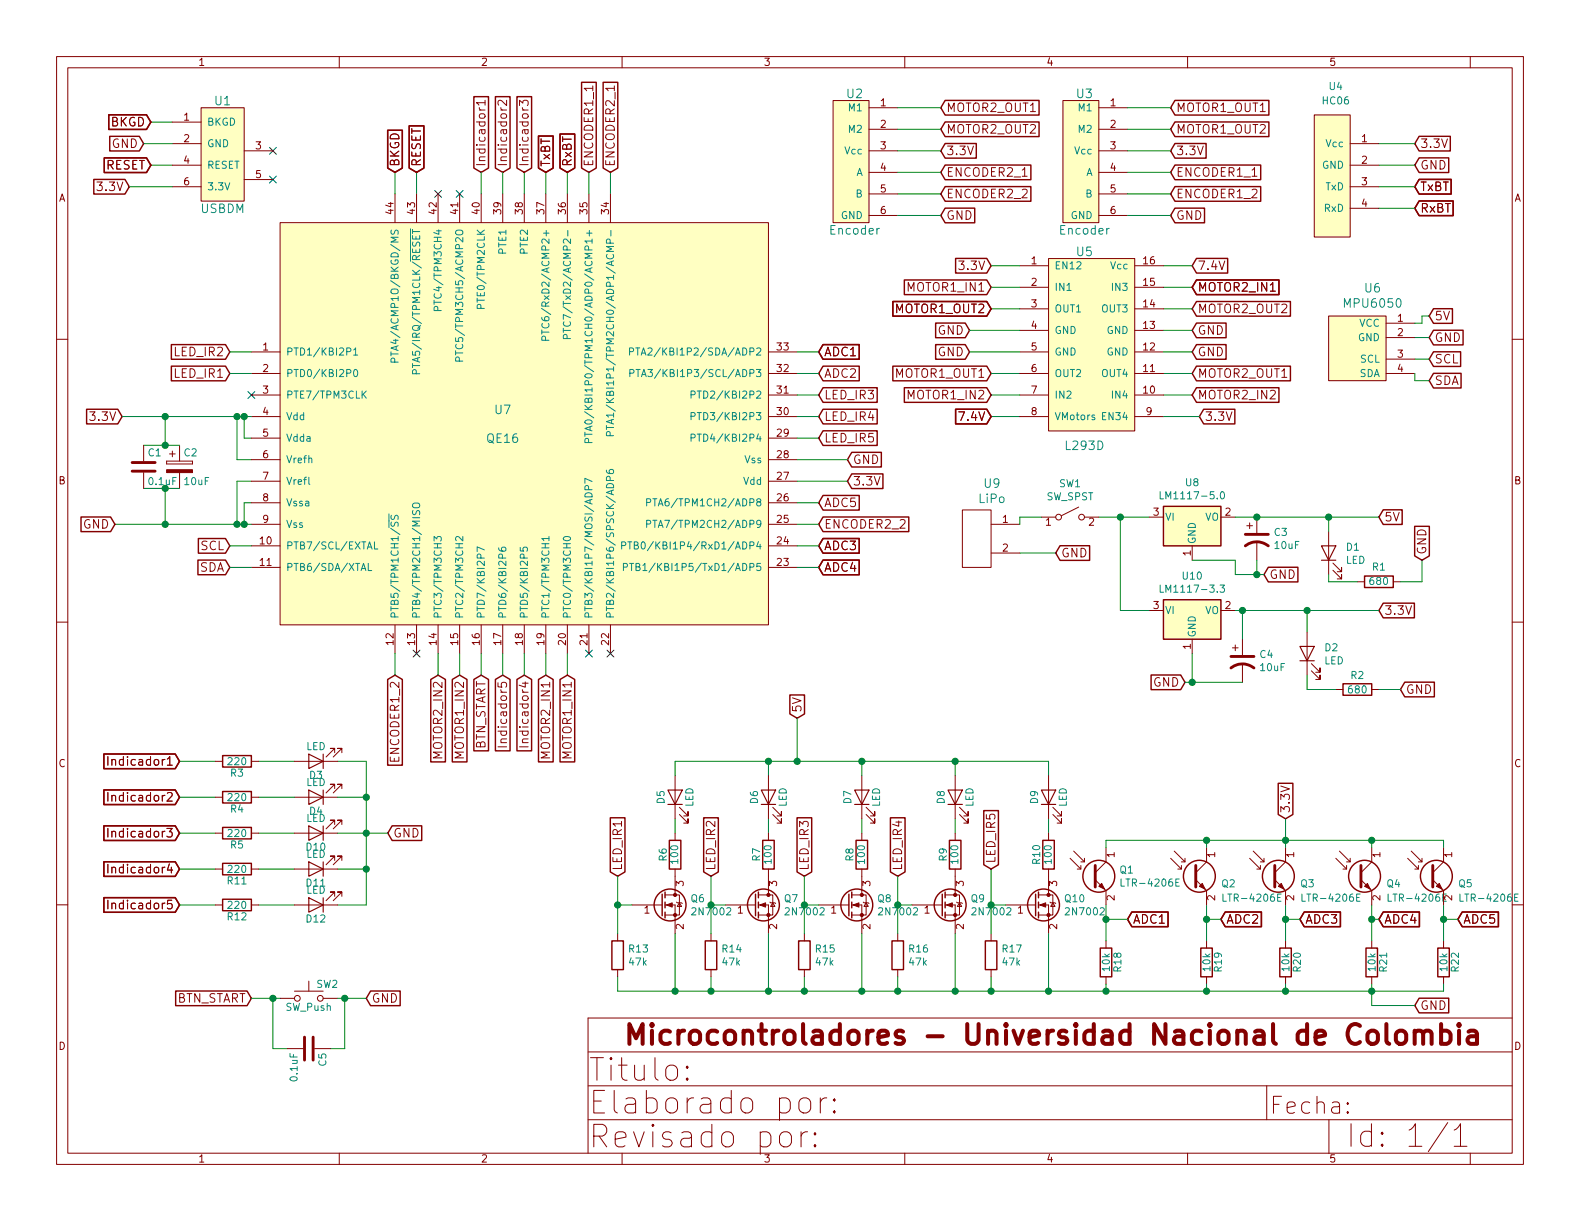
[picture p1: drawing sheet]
<svg xmlns="http://www.w3.org/2000/svg" width="279mm" height="216mm" viewBox="0 0 279 216" stroke-linecap="round" stroke-linejoin="round" font-family="sans-serif">
<g fill="none" stroke="#840000" stroke-width=".18">
<path d="M10 10h259.4v195.9h-259.4zM12 12h255.4v191.9h-255.4zM35.6 19.1h7.6v16.5h-7.6zM60 10v2M84.8 19v.3l.2 .2M85.8 18.2h-1.5l.4 .4M85.8 17.7v.9M89.6 17.7v1l-1.1-1-.3 .1-.1 .2 .1 .6M91.9 18.7v-1l.6 .5v-.3l.2-.2 .6 .2 .1 .5-.2 .3M110 10v2M147.3 17.8h6.4v21.6h-6.4zM153.7 19.1h5"/>
<path d="M160 10v2M188 17.8h6.3v21.6h-6.3zM194.3 19.1h5.1M210 10v2M260 10v2M30.5 21.6h5.1M30.5 25.4h5.1M30.5 29.2h5.1M30.5 33h5.1M43.2 26.7h5.1M43.2 31.8h5.1M49.5 39.4h86.4v71.1h-86.4z"/>
<path d="M69.8 34.3v5.1M73.7 34.3v5.1M77.5 34.3v5.1M81.3 34.3v5.1M85.1 34.3v5.1M88.9 34.3v5.1M92.7 34.3v5.1M96.5 34.3v5.1M100.3 34.3v5.1M104.1 34.3v5.1M107.9 34.3v5.1M153.7 26.7h5"/>
<path d="M153.7 22.9h5M153.7 30.5h5M153.7 34.3h5M153.7 38.1h5M194.3 26.7h5.1M194.3 22.9h5.1M194.3 30.5h5.1M194.3 34.3h5.1M194.3 38.1h5.1M232.4 20.3h6.4v21.6h-6.4zM238.8 25.4h5M238.8 29.2h5"/>
<path d="M238.8 33h5M238.8 36.8h5M10 60h2M180.3 47h5.1M180.3 58.4h5.1M180.3 54.6h5.1M180.3 50.8h5.1M185.4 45.7h15.3v30.5h-15.3zM200.7 47h5M200.7 58.4h5M200.7 54.6h5M200.7 50.8h5"/>
<path d="M234.9 55.9h10.2v11.4h-10.2zM245.1 57.2h5.1M245.1 59.7h5.1M267.4 60h2M25.4 78.7v2.8M30.5 79.8v1M31.7 78.7v2.8M44.4 62.2h5.1M44.4 66h5.1M44.4 77.5h5.1M44.4 69.9h5.1M44.4 73.7h5.1"/>
<path d="M135.9 62.2h5.1M135.9 66h5.1M135.9 77.5h5.1M135.9 69.9h5.1M135.9 73.7h5.1M180.3 62.2h5.1M180.3 66h5.1M180.3 69.9h5.1M180.3 73.7h5.1M200.7 62.2h5M200.7 66h5M200.7 69.9h5"/>
<path d="M200.7 73.7h5M245.1 66h5.1M245.1 63.5h5.1M25.4 83.6v2.8M29.5 81.5v.5zM29.5 82h4.5zM29.5 81.5h4.5zM30 80.3h1M31.7 83.6v2.8M34 81.5v.5zM44.4 96.5h5.1M44.4 92.7h5.1"/>
<path d="M44.4 88.9h5.1M44.4 85.1h5.1M44.4 81.3h5.1M135.9 96.5h5.1M135.9 92.7h5.1M135.9 88.9h5.1M135.9 85.1h5.1M135.9 81.3h5.1M170.2 90.2h5.1v10.1h-5.1zM175.3 92.7h5M175.3 97.8h5M184.1 91.4h2.6"/>
<path d="M190.8 89.7l-3.1 1.5M191.8 91.4h2.5M203.2 91.4h2.5M210.8 96.5v2.6M215.9 91.4h2.5M220.5 93h1M221 92.5v1M222.2 91.4v2.8M222.2 95.8v3.3M234.9 94v7.6M235.7 99.6l1.5 1.5v-.8v.8h-.7M10 110h2"/>
<path d="M44.4 100.3h5.1M69.8 110.5v5.1M73.7 110.5v5.1M77.5 110.5v5.1M81.3 110.5v5.1M85.1 110.5v5.1M88.9 110.5v5.1M92.7 110.5v5.1M96.5 110.5v5.1M100.3 110.5v5.1M104.1 110.5v5.1M107.9 110.5v5.1"/>
<path d="M135.9 100.3h5.1M203.2 108h2.5M210.8 113v2.6M215.9 108h2.5M217.9 114.6h1M218.4 114v1.1M219.7 113v2.8M219.7 117.3v3.4M231.1 111.8v7.6M231.9 118.6l1.5 1.5v-.7v.7h-.7M231.9 117.3l1.5 1.6v-.8v.8h-.7M235.7 100.8l1.5 1.6v-.8v.8h-.7"/>
<path d="M240 102.9h1.3M246.4 102.9h1.2M267.4 110h2M19.1 133.8v1.5M29.6 135.3h.9M38.1 134.6h1.3M44.4 134.6h1.3M52.1 134.6h7.6M59.2 139.4v-.7h-.8h.8l-1.5 1.5M59.2 133.1v-.8h-.8h.8l-1.5 1.6M60.5 139.4v-.7h-.8h.8l-1.6 1.5M60.5 133.1v-.8h-.8h.8l-1.6 1.6"/>
<path d="M88.1 132.1h1.5M91.9 132.1h1.5M119.4 137.2v7.6M135.9 137.2v7.6M152.4 137.2v7.6M168.9 137.2v7.6M185.4 137.2v7.6M236.2 121.9h1.3M242.6 121.9h1.2M10 160h2M19.1 140.1v1.6M19.1 146.5v1.5"/>
<path d="M19.1 152.8v1.6M19.1 159.2v1.5M38.1 141h1.3M38.1 147.3h1.3M38.1 153.7h1.3M44.4 141h1.3M44.4 147.3h1.3M44.4 153.7h1.3M52.1 141h7.6M52.1 147.3h7.6M52.1 153.7h7.6M59.2 145.8v-.8h-.8h.8l-1.5 1.6"/>
<path d="M59.2 152.1v-.7h-.8h.8l-1.5 1.5M59.2 158.5v-.8h-.8h.8l-1.5 1.6M60.5 145.8v-.8h-.8h.8l-1.6 1.6M60.5 152.1v-.7h-.8h.8l-1.6 1.5M60.5 158.5v-.8h-.8h.8l-1.6 1.6M117.6 158.2h1.8M119.4 158.2h.7v3.6h-2.5M119.4 147.3v1.3M119.4 153.7v4.5M119.6 159.5l.2 .1h.7l.1 .2M120.1 159.6l.4 .7h-.7zM120.1 144l1.6 1.5v-.7v.7h-.8"/>
<path d="M120.1 142.7l1.6 1.6v-.8v.8h-.8M134.1 158.2h1.8M135.9 158.2h.8v3.6h-2.6M135.9 147.3v1.3M135.9 153.7v4.5M136.1 159.5l.2 .1h.7l.2 .2M136.7 159.6l.3 .7h-.7zM136.7 144l1.5 1.5v-.7v.7h-.8M136.7 142.7l1.5 1.6v-.8v.8h-.8M150.6 158.2h1.8M152.4 158.2h.8v3.6h-2.6M152.4 147.3v1.3"/>
<path d="M152.4 153.7v4.5M152.7 159.5l.1 .1h.7l.2 .2M153.2 159.6l.3 .7h-.7zM153.2 144l1.5 1.5v-.7v.7h-.8M153.2 142.7l1.5 1.6v-.8v.8h-.8M167.1 158.2h1.8M168.9 158.2h.8v3.6h-2.6M168.9 147.3v1.3M168.9 153.7v4.5M169.2 159.5l.1 .1h.8l.1 .2M169.7 159.6l.4 .7h-.8zM169.7 144l1.5 1.5v-.7v.7h-.8"/>
<path d="M169.7 142.7l1.5 1.6v-.8v.8h-.8M183.6 158.2h1.8M185.4 158.2h.8v3.6h-2.6M185.4 147.3v1.3M185.4 153.7v4.5M185.7 159.5l.1 .1h.8l.1 .2M186.2 159.6l.4 .7h-.8zM186.2 144l1.5 1.5v-.7v.7h-.8M186.2 142.7l1.5 1.6v-.8v.8h-.8M189.2 151.8l1.9 1.9v-.7M189.9 150.5l1.9 1.9v-.6M190.5 153.7h.6"/>
<path d="M191.1 152.4h.7M193.7 155.6l1.9 1.9v2.5M195.6 149.9v2.5l-1.9 1.9M207 151.8l1.9 1.9v-.7M207.6 150.5l1.9 1.9v-.6M208.3 153.7h.6M208.9 152.4h.6M211.5 155.6l1.9 1.9v2.5M213.4 149.9v2.5l-1.9 1.9M221 151.8l1.9 1.9v-.7M221.6 150.5l1.9 1.9v-.6M222.2 153.7h.7"/>
<path d="M222.9 152.4h.6M225.4 155.6l1.9 1.9v2.5M227.3 149.9v2.5l-1.9 1.9M236.2 151.8l1.9 1.9v-.7M236.9 150.5l1.9 1.9v-.6M237.5 153.7h.6M238.1 152.4h.7M240.7 155.6l1.9 1.9v2.5M242.6 149.9v2.5l-1.9 1.9M248.9 151.8l1.9 1.9v-.7M249.6 150.5l1.9 1.9v-.6M250.2 153.7h.6"/>
<path d="M250.8 152.4h.7M253.4 155.6l1.9 1.9v2.5M255.3 149.9v2.5l-1.9 1.9M267.4 160h2M38.1 160h1.3M44.4 160h1.3M49.5 176.5h2.6M52.1 160h7.6M52.1 175.3h5M54.6 173.5v1.8M57.1 176.5h2.6M109.2 165.1v1.3"/>
<path d="M109.2 171.5v1.2M111.8 160h5.3M117.6 160h1.8v5.1M125.7 165.1v1.3M125.7 171.5v1.2M128.3 160h5.3M134.1 160h1.8v5.1M142.2 165.1v1.3M142.2 171.5v1.2M144.8 160h5.3M150.6 160h1.8v5.1M158.7 165.1v1.3"/>
<path d="M158.7 171.5v1.2M161.3 160h5.3M167.1 160h1.8v5.1M175.3 165.1v1.3M175.3 171.5v1.2M177.8 160h5.3M183.6 160h1.8v5.1M195.6 166.4v1.2M195.6 172.7v1.3M213.4 166.4v1.2M213.4 172.7v1.3M227.3 166.4v1.2"/>
<path d="M227.3 172.7v1.3M242.6 166.4v1.2M242.6 172.7v1.3M255.3 166.4v1.2M255.3 172.7v1.3M50.8 185.4h2.8M55.6 185.4h2.8M104 198h163.4M104 192h163.4M104 186h163.4M121.5 190.6l.2 .2-.2 .2-.2-.2 .2-.2v.4M121.5 188.5l.2 .2-.2 .2-.2-.2 .2-.2v.4"/>
<path d="M141.7 194.3a1.09 1.09 0 0 1 1.7 .6v1.1a1.08 1.08 0 0 1-1.1 .8 1.08 1.08 0 0 1-1-.8v-1.1zM145.1 194.1v2.7M146.2 194.1a.99 .99 0 0 0-1.1 .8M147.5 196.4l.2 .2-.2 .2-.2-.2 .2-.2v.4M147.5 194.3l.2 .2-.2 .2-.2-.2 .2-.2v.4M224 192v6M235 198v6M238.3 196.6l.2 .1-.2 .2-.1-.2 .1-.1v.3M238.3 195l.2 .1-.2 .2-.1-.2 .1-.1v.3M256 198.5l-3.4 5.1M257.1 199.8l.4-.2 .8-.9v4M267.4 180h-163.4v5.9"/>
<path d="M60 203.9v2M138.2 200.3a1.11 1.11 0 0 1 1.8 .6v1.1a1.09 1.09 0 0 1-1.1 .8 1.09 1.09 0 0 1-1.1-.8v-1.1zM141.7 200.1v2.7M142.8 200.1a.99 .99 0 0 0-1.1 .8M144.1 202.4l.2 .2-.2 .2-.2-.2 .2-.2v.4M144.1 200.3l.2 .2-.2 .2-.2-.2 .2-.2v.4M160 203.9v2M210 203.9v2M257.1 202.7h2.3M260 203.9v2"/>
<circle cx="187.2" cy="91.4" r=".51"/>
<circle cx="191.3" cy="91.4" r=".51"/>
<circle cx="52.6" cy="176.5" r=".51"/>
<circle cx="56.6" cy="176.5" r=".51"/>
</g>
<path d="M242 182.6a.96 .96 0 0 1 1.7 .3v1a.97 .97 0 0 1-1 .7 .97 .97 0 0 1-.9-.7v-1zM245.2 181.1v3l.1 .3 .4 .2M247 182.6a.96 .96 0 0 1 1.7 .3v1a.95 .95 0 0 1-.9 .7 .95 .95 0 0 1-1-.7v-1zM250.2 182.6a.87 .87 0 0 1 1.5 .2v1.8M250.2 182.2v2.4M251.7 182.8l.1-.4 .4-.2h.5l.3 .2 .2 .4v1.8M254.8 182.4l.4-.2h.6l.4 .2 .3 .5v1l-.3 .5-.4 .2h-.6l-.4-.2M254.8 181.1v3.5M258 181.1l-.2 .2 .2 .1 .2-.1-.2-.2v.3M258 182.2v2.4M259.7 182.4l.3-.2h.7l.3 .2 .2 .4v1.8M261.2 183.1l-.3 .1h-.9a.69 .69 0 0 0-.5 .7 .69 .69 0 0 0 .5 .7h.9l.3-.2" fill="none" stroke="#840000" stroke-width=".71"/>
<g fill="none" stroke="#840000" stroke-width=".25">
<path d="M83.8 17.1h2.6v12.6l-1.3 .8-1.3-.8zM87.6 17.1h2.6v12.6l-1.3 .8-1.3-.8zM91.4 17.1h2.6v12.6l-1.3 .8-1.3-.8zM102.8 14.6h2.6v15.1l-1.3 .8-1.3-.8zM106.7 14.6h2.5v15.1l-1.3 .8-1.2-.8zM167.1 17.8h16.6v2.5h-16.6l-.7-1.2zM207.8 17.8h16.6v2.5h-16.6l-.8-1.2zM16.6 31.7h5.5l.8 1.3-.8 1.3h-5.5zM18.4 27.9h7.5l.8 1.3-.8 1.3h-7.5zM19.2 20.3h6.7l.8 1.3-.8 1.3h-6.7zM19.4 24.1h5.2l.8 1.3-.8 1.3h-5.2zM68.6 23h2.5v6.7l-1.3 .8-1.2-.8z"/>
<path d="M72.4 22.3h2.6v7.4l-1.3 .8-1.3-.8zM95.2 24.1h2.6v5.6l-1.3 .8-1.3-.8zM99 23.7h2.6v6l-1.3 .8-1.3-.8zM167.1 29.2h15.2v2.6h-15.2l-.7-1.3zM167.1 33h15.2v2.6h-15.2l-.7-1.3zM167.1 21.6h16.6v2.6h-16.6l-.7-1.3zM167.1 25.4h5.5v2.6h-5.5l-.7-1.3zM167.1 36.8h5.3v2.6h-5.3l-.7-1.3zM207.8 29.2h15.1v2.6h-15.1l-.8-1.3zM207.8 33h15.1v2.6h-15.1l-.8-1.3zM207.8 21.6h16.6v2.6h-16.6l-.8-1.3zM207.8 25.4h5.5v2.6h-5.5l-.8-1.3z"/>
<path d="M207.8 36.8h5.2v2.6h-5.2l-.8-1.3zM251 31.7h5.6v2.6h-5.6l-.8-1.3zM251 35.5h6v2.6h-6l-.8-1.3zM251 24.1h5.5v2.6h-5.5l-.8-1.3zM251 27.9h5.2v2.6h-5.2l-.8-1.3zM157.9 53.3h16.6l.8 1.3-.8 1.3h-16.6zM159.9 49.5h14.6l.8 1.3-.8 1.3h-14.6zM165.5 57.1h5.2l.7 1.3-.7 1.3h-5.2zM169 45.7h5.5l.8 1.3-.8 1.3h-5.5zM211.6 49.5h14.6v2.6h-14.6l-.8-1.3zM211.6 45.7h5.5v2.6h-5.5l-.8-1.3zM211.6 53.3h16.6v2.6h-16.6l-.8-1.3z"/>
<path d="M211.6 57.1h5.2v2.6h-5.2l-.8-1.3zM253.5 54.6h3.3v2.6h-3.3l-.8-1.3zM253.5 58.4h5.2v2.6h-5.2l-.8-1.3zM15.3 72.4h5.5l.8 1.3-.8 1.3h-5.5zM30.3 64.7h9.6l.7 1.3-.7 1.3h-9.6zM30.3 60.9h9.6l.7 1.3-.7 1.3h-9.6zM145.5 64.7h6.4v2.6h-6.4l-.7-1.3zM145.5 60.9h6.4v2.6h-6.4l-.7-1.3zM145.5 76.2h9.6v2.6h-9.6l-.7-1.3zM145.5 68.6h9.6v2.5h-9.6l-.7-1.2zM145.5 72.4h9.6v2.6h-9.6l-.7-1.3zM150.6 80h5.3v2.6h-5.3l-.7-1.3z"/>
<path d="M157.9 64.7h16.6l.8 1.3-.8 1.3h-16.6zM159.9 68.6h14.6l.8 1.3-.8 1.2h-14.6zM165.5 60.9h5.2l.7 1.3-.7 1.3h-5.2zM169 72.4h5.5l.8 1.3-.8 1.3h-5.5zM211.6 68.6h14.6v2.5h-14.6l-.8-1.2zM211.6 64.7h16.6v2.6h-16.6l-.8-1.3zM211.6 60.9h5.2v2.6h-5.2l-.8-1.3zM212.9 72.4h5.5v2.6h-5.5l-.8-1.3zM253.5 66h4.9v2.6h-4.9l-.8-1.3zM253.5 62.2h4.8v2.6h-4.8l-.8-1.3zM14.3 91.4h5.3l.7 1.3-.7 1.3h-5.3zM35 99h4.9l.7 1.3-.7 1.3h-4.9z"/>
<path d="M35.1 95.2h4.8l.7 1.3-.7 1.3h-4.8zM145.5 99h6.4v2.6h-6.4l-.7-1.3zM145.5 95.2h6.4v2.6h-6.4l-.7-1.3zM145.5 91.4h15.2v2.6h-15.2l-.7-1.3zM145.5 87.6h6.4v2.6h-6.4l-.7-1.3zM150.6 83.8h5.5v2.6h-5.5l-.7-1.3zM187.5 96.5h5.2v2.6h-5.2l-.8-1.3zM205.7 89.5h10.2v7h-10.2zM244.6 90.1h3.4v2.6h-3.4l-.8-1.3zM250.2 93.1h2.6v5.2l-1.3 .8-1.3-.8zM203.6 119.4h5.2l.7 1.3-.7 1.2h-5.2zM205.7 106h10.2v7h-10.2z"/>
<path d="M224.3 100.3h5.2v2.6h-5.2l-.8-1.3zM241.3 101.9h5.1v2h-5.1zM244.6 106.7h5.5v2.5h-5.5l-.8-1.2zM18.4 133.3h12.6l.7 1.3-.7 1.3h-12.6zM18.4 139.7h12.6l.7 1.3-.7 1.3h-12.6zM39.4 133.6h5v2h-5zM39.4 140h5v2h-5zM68.6 120.1l1.2-.7 1.3 .7v15.2h-2.5zM76.2 120.1l1.3-.7 1.3 .7v14.6h-2.6zM80 120.1l1.3-.7 1.3 .7v14.6h-2.6zM83.8 120.1l1.3-.7 1.3 .7v12.7h-2.6zM87.6 120.1l1.3-.7 1.3 .7v12.7h-2.6z"/>
<path d="M91.4 120.1l1.3-.7 1.3 .7v12.7h-2.6zM95.2 120.1l1.3-.7 1.3 .7v14.6h-2.6zM99 120.1l1.3-.7 1.3 .7v14.6h-2.6zM139.7 122.9h2.6v3.3l-1.3 .8-1.3-.8zM226 138.5h2.6v5.5l-1.3 .8-1.3-.8zM237.5 120.9h5.1v2h-5.1zM248.4 120.6h5.2v2.6h-5.2l-.8-1.3zM18.4 146h12.6l.7 1.3-.7 1.3h-12.6zM18.4 152.4h12.6l.7 1.3-.7 1.3h-12.6zM18.4 158.7h12.6l.7 1.3-.7 1.3h-12.6zM39.4 146.3h5v2h-5zM39.4 152.7h5v2h-5z"/>
<path d="M39.4 159h5v2h-5zM69.3 146h5.3v2.6h-5.3l-.7-1.3zM107.9 144.6h2.6v9.6l-1.3 .7-1.3-.7zM117.1 158.1v3.8M117.6 157.7v1.1M117.6 159.5v1M118.4 148.6h2v5.1h-2zM124.4 144.6h2.6v9.6l-1.3 .7-1.3-.7zM133.6 158.1v3.8M134.1 157.7v1.1M134.1 159.5v1M134.9 148.6h2v5.1h-2z"/>
<path d="M140.9 144.6h2.6v9.6l-1.3 .7-1.3-.7zM150.1 158.1v3.8M150.6 157.7v1.1M150.6 159.5v1M151.4 148.6h2v5.1h-2zM157.5 144.6h2.5v9.6l-1.3 .7-1.2-.7zM166.6 158.1v3.8M167.1 157.7v1.1M167.1 159.5v1M167.9 148.6h2v5.1h-2zM174 143.3h2.6v9.6l-1.3 .8-1.3-.8zM183.1 158.1v3.8"/>
<path d="M183.6 157.7v1.1M183.6 159.5v1M184.4 148.6h2v5.1h-2zM31.1 175.2h12.6l.7 1.3-.7 1.3h-12.6zM65.5 175.2h5.3v2.6h-5.3l-.7-1.3zM108.2 166.4h2v5.1h-2zM117.6 161.3v1M124.7 166.4h2v5.1h-2zM134.1 161.3v1M141.2 166.4h2.1v5.1h-2.1zM150.6 161.3v1M157.7 166.4h2.1v5.1h-2.1z"/>
<path d="M167.1 161.3v1M174.2 166.4h2.1v5.1h-2.1zM183.6 161.3v1M194.6 167.6h2v5.1h-2zM200.2 161.3h6.4v2.6h-6.4l-.8-1.3zM212.3 167.6h2.1v5.1h-2.1zM216.7 161.3h6.4v2.6h-6.4l-.8-1.3zM226.3 167.6h2v5.1h-2zM230.6 161.3h6.4v2.6h-6.4l-.7-1.3zM241.6 167.6h2v5.1h-2zM244.6 161.3h6.4v2.6h-6.4l-.8-1.3zM251 176.5h5.2v2.6h-5.2l-.8-1.3z"/>
<path d="M254.3 167.6h2v5.1h-2zM258.6 161.3h6.4v2.6h-6.4l-.8-1.3z"/>
<circle cx="194.3" cy="154.9" r="2.82"/>
<circle cx="212.1" cy="154.9" r="2.82"/>
<circle cx="226.1" cy="154.9" r="2.82"/>
<circle cx="241.3" cy="154.9" r="2.82"/>
<circle cx="254" cy="154.9" r="2.82"/>
<circle cx="118.5" cy="160" r="2.82"/>
<circle cx="135" cy="160" r="2.82"/>
<circle cx="151.5" cy="160" r="2.82"/>
<circle cx="168" cy="160" r="2.82"/>
<circle cx="184.5" cy="160" r="2.82"/>
</g>
<g fill="none" stroke="#840000" stroke-width=".2">
<path d="M233.7 96.5h2.5l-1.3 2.6zM233.7 99.1h2.5M229.9 114.3h2.5l-1.3 2.5zM229.9 116.8h2.5M54.6 139.7l2.5 1.3-2.5 1.2zM54.6 133.4l2.5 1.2-2.5 1.3zM57.1 133.4v2.5M57.1 139.7v2.5M118.1 139.7h2.5l-1.2 2.5zM134.6 139.7h2.6l-1.3 2.5zM151.1 139.7h2.6l-1.3 2.5zM167.6 139.7h2.6l-1.3 2.5z"/>
<path d="M184.1 139.7h2.6l-1.3 2.5zM54.6 146.1l2.5 1.2-2.5 1.3zM54.6 152.4l2.5 1.3-2.5 1.2zM54.6 158.8l2.5 1.2-2.5 1.3zM57.1 146.1v2.5M57.1 152.4v2.5M57.1 158.8v2.5M118.1 142.2h2.5M134.6 142.2h2.6M151.1 142.2h2.6M167.6 142.2h2.6M184.1 142.2h2.6"/>
</g>
<g fill="none" stroke="#008400" stroke-width=".18">
<path d="M158.7 19.1h7.7M199.4 19.1h7.6M22.9 33h7.6M25.4 25.4h5.1M26.7 21.6h3.8M26.7 29.2h3.8M69.8 30.5v3.8M73.7 30.5v3.8M85.1 30.5v3.8M88.9 30.5v3.8M92.7 30.5v3.8M96.5 30.5v3.8"/>
<path d="M100.3 30.5v3.8M104.1 30.5v3.8M107.9 30.5v3.8M158.7 22.9h7.7M158.7 26.7h7.7M158.7 30.5h7.7M158.7 34.3h7.7M158.7 38.1h7.7M199.4 22.9h7.6M199.4 26.7h7.6M199.4 30.5h7.6M199.4 34.3h7.6"/>
<path d="M199.4 38.1h7.6M243.8 29.2h6.4M243.8 33h6.4M243.8 25.4h6.4M243.8 36.8h6.4M171.4 58.4h8.9M175.3 54.6h5M175.3 50.8h5M175.3 47h5M205.7 54.6h5.1M205.7 50.8h5.1M205.7 47h5.1"/>
<path d="M205.7 58.4h5.1M250.2 59.7h2.5M252.7 55.9h-1.2v1.3h-1.3M21.6 73.7h22.8M25.4 78.7h6.3M29.2 73.7v5M40.6 66h3.8M40.6 62.2h3.8M41.9 73.7v7.6h2.5M43.2 73.7v3.8h1.2M141 77.5h3.8M141 73.7h3.8"/>
<path d="M141 69.9h3.8M141 66h3.8M141 62.2h3.8M171.4 62.2h8.9M175.3 73.7h5M175.3 69.9h5M175.3 66h5M205.7 73.7h6.4M205.7 69.9h5.1M205.7 66h5.1M205.7 62.2h5.1M250.2 63.5h2.5"/>
<path d="M250.2 66v1.3h2.5M20.3 92.7h24.1M25.4 86.4h6.3M29.2 86.4v6.3M40.6 96.5h3.8M44.4 88.9h-1.2v3.8M44.4 85.1h-2.5v7.6M141 81.3h8.9M141 88.9h3.8M141 85.1h8.9M141 92.7h3.8M141 96.5h3.8"/>
<path d="M180.3 97.8h6.4M184.1 91.4h-3.8v1.3M194.3 91.4h8.9M198.1 91.4v16.6h5.1M210.8 99.1h7.6v2.5h5.1M218.4 91.4h25.4M222.2 99.1v2.5M234.9 91.4v2.6M251.5 99.1v3.8h-3.9M40.6 100.3h3.8M69.8 115.6v3.8M77.5 115.6v3.8"/>
<path d="M81.3 115.6v3.8M85.1 115.6v3.8M88.9 115.6v3.8M92.7 115.6v3.8M96.5 115.6v3.8M100.3 115.6v3.8M141 100.3h3.8M210.8 115.6v5.1M218.4 108h25.4M219.7 108v5M231.1 108v3.8M231.1 119.4v2.5h5.1"/>
<path d="M234.9 101.6v1.3h5.1M31.7 134.6h6.4M45.7 134.6h6.4M59.7 134.6h5.1v25.4h-5.1M119.4 137.2v-2.6h66v2.6M135.9 134.6v2.6M141 127v7.6M152.4 134.6v2.6M168.9 134.6v2.6M209.5 120.7h10.2M243.8 121.9h3.8M31.7 141h6.4"/>
<path d="M31.7 147.3h6.4M31.7 153.7h6.4M45.7 141h6.4M45.7 147.3h6.4M45.7 153.7h6.4M59.7 141h5.1M59.7 147.3h8.9M59.7 153.7h5.1M109.2 154.9v10.2M119.4 144.8v2.5M125.7 154.9v10.2M135.9 144.8v2.5"/>
<path d="M142.2 154.9v10.2M152.4 144.8v2.5M158.7 154.9v10.2M168.9 144.8v2.5M175.3 153.7v11.4M185.4 144.8v2.5M195.6 149.9v-1.3h59.7v1.3M213.4 148.6v1.3M227.3 144.8v5.1M242.6 148.6v1.3M31.7 160h6.4M44.4 176.5h5.1"/>
<path d="M45.7 160h6.4M48.3 176.5v8.9h2.5M59.7 176.5h5.1M61 176.5v8.9h-2.6M109.2 160h2.6M109.2 172.7v2.6h146.1v-1.3M119.4 165.1v10.2M125.7 172.7v2.6M135.9 165.1v10.2M142.2 172.7v2.6M152.4 165.1v10.2M158.7 172.7v2.6"/>
<path d="M168.9 165.1v10.2M175.3 172.7v2.6M185.4 165.1v10.2M195.6 160v6.4M195.6 174v1.3M195.6 162.6h3.8M213.4 160v6.4M213.4 174v1.3M213.4 162.6h2.5M227.3 160v6.4M227.3 174v1.3M227.3 162.6h2.6"/>
<path d="M242.6 160v6.4M242.6 174v3.8h7.6M242.6 162.6h1.2M255.3 160v6.4M255.3 162.6h2.5"/>
</g>
<g fill="#008400" stroke="#008400" stroke-width=".25">
<circle cx="43.2" cy="73.7" r=".51"/>
<circle cx="41.9" cy="73.7" r=".51"/>
<circle cx="43.2" cy="92.7" r=".51"/>
<circle cx="41.9" cy="92.7" r=".51"/>
<circle cx="29.2" cy="78.7" r=".51"/>
<circle cx="29.2" cy="92.7" r=".51"/>
<circle cx="29.2" cy="86.4" r=".51"/>
<circle cx="64.8" cy="141" r=".51"/>
<circle cx="64.8" cy="147.3" r=".51"/>
<circle cx="64.8" cy="153.7" r=".51"/>
<circle cx="48.3" cy="176.5" r=".51"/>
<circle cx="61" cy="176.5" r=".51"/>
<circle cx="255.3" cy="162.6" r=".51"/>
<circle cx="242.6" cy="162.6" r=".51"/>
<circle cx="227.3" cy="162.6" r=".51"/>
<circle cx="213.4" cy="162.6" r=".51"/>
<circle cx="195.6" cy="162.6" r=".51"/>
<circle cx="213.4" cy="175.3" r=".51"/>
<circle cx="227.3" cy="175.3" r=".51"/>
<circle cx="242.6" cy="175.3" r=".51"/>
<circle cx="227.3" cy="148.6" r=".51"/>
<circle cx="119.4" cy="175.3" r=".51"/>
<circle cx="125.7" cy="175.3" r=".51"/>
<circle cx="135.9" cy="175.3" r=".51"/>
<circle cx="142.2" cy="175.3" r=".51"/>
<circle cx="152.4" cy="175.3" r=".51"/>
<circle cx="158.8" cy="175.3" r=".51"/>
<circle cx="168.9" cy="175.3" r=".51"/>
<circle cx="175.3" cy="175.3" r=".51"/>
<circle cx="195.6" cy="175.3" r=".51"/>
<circle cx="135.9" cy="134.6" r=".51"/>
<circle cx="152.4" cy="134.6" r=".51"/>
<circle cx="168.9" cy="134.6" r=".51"/>
<circle cx="175.3" cy="160" r=".51"/>
<circle cx="158.8" cy="160" r=".51"/>
<circle cx="142.2" cy="160" r=".51"/>
<circle cx="125.7" cy="160" r=".51"/>
<circle cx="109.2" cy="160" r=".51"/>
<circle cx="141" cy="134.6" r=".51"/>
<circle cx="242.6" cy="148.6" r=".51"/>
<circle cx="213.4" cy="148.6" r=".51"/>
<circle cx="29.2" cy="73.7" r=".51"/>
<circle cx="185.4" cy="175.3" r=".51"/>
<circle cx="198.1" cy="91.4" r=".51"/>
<circle cx="210.8" cy="120.7" r=".51"/>
<circle cx="222.3" cy="101.6" r=".51"/>
<circle cx="219.7" cy="108" r=".51"/>
<circle cx="222.3" cy="91.4" r=".51"/>
<circle cx="235" cy="91.4" r=".51"/>
<circle cx="231.1" cy="108" r=".51"/>
</g>
<g fill="#ffffc2" stroke="#ffffc2" stroke-width=".18">
<path d="M49.5 39.4h86.4v71.1h-86.4z"/>
<path d="M35.6 19.1h7.6v16.5h-7.6z"/>
<path d="M147.3 17.8h6.4v21.6h-6.4z"/>
<path d="M188 17.8h6.3v21.6h-6.3z"/>
<path d="M185.4 45.7h15.3v30.5h-15.3z"/>
<path d="M232.4 20.3h6.4v21.6h-6.4z"/>
<path d="M234.9 55.9h10.2v11.4h-10.2z"/>
<path d="M205.7 89.5h10.2v7h-10.2z"/>
<path d="M205.7 106h10.2v7h-10.2z"/>
</g>
<g fill="none" stroke="#008484" stroke-width=".18">
<path d="M77.4 54.9l-.1-.7h-.4l-.1 .7h1.2M85 54.5v-.6h-.5l-.1 .2v.4h1.2M95.8 58.3v.8M95.8 58.7h1.3M99.6 58v.8M99.6 58.4h1.3M99.7 56.9a.6 .6 0 0 0 .5 .8 .6 .6 0 0 0 .7-.5l-.1-.3M100.3 59.9l-.1-.6-.1-.2-.4 .1-.1 .2v.5h1.3M61.3 62.2l.6-.1 .2-.1-.1-.4-.2-.1h-.5v1.3M62.5 61.9l.4-.4v1.3M62.5 62.8h.7M62.6 65.5l.2-.2a.67 .67 0 0 1 .5 .7 .67 .67 0 0 1-.5 .6l-.2-.1-.1-.4z"/>
<path d="M64.2 69.7l.6 .7M64.8 69.1l-.8 .8M69.1 62.2v.7M69.1 62.6h1.3M69.8 64l-.1-.6h-.4l-.2 .2v.4h1.3M72.9 64.3v.7M72.9 64.6h1.3M73.6 66.1v-.6l-.2-.1h-.3l-.2 .2v.5h1.3M80.6 62.4h1.2M80.6 62v.8M81.2 63.9v-.7l-.2-.1-.3 .1-.1 .2v.5h1.2M96.5 60.2l-.1-.6-.2-.2-.3 .1-.1 .2v.5h1.3"/>
<path d="M103.4 72.8l1.6 1.1M103.4 76.4v.8M103.4 76.8h1.3M103.6 74.4a.68 .68 0 0 1 1.1 .3 .72 .72 0 0 1-1.3-.2zM104.1 78.3l-.1-.7h-.4l-.2 .7h1.3M104.3 75.5v.6M104.7 75.3l-1.3 .5 1.3 .4M107.2 71.6l1.6 1.1M107.2 75.2v.7M107.2 75.6h1.3M107.9 77l-.1-.6-.1-.1-.3 .1-.2 .2v.4h1.3M108.2 74.2v.7"/>
<path d="M108.5 74.1l-1.3 .4 1.3 .5M108.5 73.4h-1.3l.4 .4M108.5 73.1v.7M111.3 62.2l.7-.1v-.5l-.2-.1h-.5v1.3M111.4 66l.6-.1 .1-.1-.1-.3-.1-.2h-.5v1.3M112.4 61.5h.7M112.5 65.3h.7M112.8 61.5v1.3M112.8 65.3v1.3M113.4 62.8l.4-1.3 .4 1.3M113.4 66.6l.5-1.3 .4 1.3M113.5 62.4h.6"/>
<path d="M113.6 66.2h.6M122.2 77.4h.6l.1-.2v-.3l-.2-.1h-.5v1.2M122.2 73.6h.6l.1-.2v-.3l-.2-.2h-.5v1.3M122.2 69.8l.6-.1 .1-.1v-.3l-.2-.2h-.5v1.3M193.6 73.4h-.3l-.2 .2v.1l.5 .2v.3h-.5M54.6 84.4v1.1l.2 .1M64.9 97.1l.5-1.3 .4 1.3M65.1 96.7h.6M65.1 99.6v1.3h.6M66.2 95.8v1.3h.6M68.8 90.9v2.4M69.2 92.3l-.1 .5 .3 .3 .3-.2 .2-.5h.4l.1 .2v.5"/>
<path d="M69.2 91.1l-.1 .5 .2 .2h.3l.3-.6 .3-.1 .2 .3v.4M73 90.3l-.1 .5 .2 .1 .2 .1 .2-.1 .2-.5 .3-.1 .2 .2v.5M73.1 89a.88 .88 0 0 1 1.1 .3v.3a.83 .83 0 0 1-1.3-.1zM76.8 95.7v-.8l.4 .4 .2-.4h.5l.1 .2-.1 .6M81.8 94.9v.8l-.7-.8h-.2h-.2l-.1 .2 .1 .5M85.6 97.2l-1.2-.5v.8M88.2 96.9l.1 .3a.87 .87 0 0 0 1.2 0l-.2-.4h-.5l-.1 .4 .2 .3M92 96.8v.6l.6 .1-.1-.2 .1-.5h.5l.2 .2-.2 .5M97.1 95.2h-1.3l.4 .4M97.1 94.9v.7M99.7 95a.83 .83 0 0 1 1.2 .2 .67 .67 0 0 1-.6 .4 .67 .67 0 0 1-.7-.4zM103.6 87.2a.67 .67 0 0 1 .8 0 .67 .67 0 0 1 .3 .7h-1.3z"/>
<path d="M104.1 86.6l-.1-.6-.1-.1h-.3l-.2 .2v.5h1.3M104.7 85.1l-1.3-.5v.8M107.2 83.1l.2 .5 .4 .1h.6l.1-.2v-.4l-.2-.1-.5 .1-.1 .4 .3 .2M107.4 85.6a.66 .66 0 0 1 .8-.1 .66 .66 0 0 1 .3 .7h-1.3zM107.9 85l-.1-.7h-.4l-.2 .7h1.3M109.9 96.5l.6-.1 .2-.2-.1-.3-.2-.1h-.5v1.3M111 95.8h.7M111.3 99.6h.7M111.4 95.8v1.3M111.7 99.6v1.3M112.2 96.4h.5l.1-.2v-.3l-.6-.1v1.3h.4l.3-.2v-.3l-.3-.2M114.4 92.7l.6-.1v-.5l-.2-.1h-.4v1.3"/>
<path d="M114.4 88.8h.6v-.5l-.2-.1h-.4v1.3M115.4 92h.8M115.4 88.2h.8M115.8 88.2v1.3M115.8 92v1.3M205.2 86.9v1.3h.6M215.9 87.1l.2-.2a.67 .67 0 0 1 .5 .7 .67 .67 0 0 1-.5 .6l-.3-.2v-.3zM63.9 100.9l.4-1.3 .4 1.3M110.2 100.3l.6-.1 .1-.5-.2-.1h-.5v1.3M112.5 100.2h.5l.1-.2v-.3l-.6-.1v1.3h.5l.2-.2v-.2l-.3-.3M205.2 103.5v1.2h.6M215.7 103.5h.8l-.4 .4 .4 .2v.4l-.2 .2-.6-.1"/>
<path d="M198.2 155.4v1.3h.7M207.9 156h.5M208.5 155.4h-.6v1.3h.6M216.3 158.1v1.3h.6M225.9 158.7h.5M226.5 158.1h-.6v1.3h.6M230.2 158.1v1.3h.6M239.9 158.7h.4M240.5 158.1h-.6v1.3h.6M245.5 158.1v1.3h.6M258.2 158.1v1.3h.6M267.8 158.7h.5"/>
<path d="M268.5 158.1h-.7v1.3h.7"/>
</g>
<g fill="none" stroke="#840000" stroke-width=".51">
<path d="M23.4 83.3h4M23.4 81.8h4M220.2 96.5a3.3 3.3 0 0 1 4.1 0M220.2 94.5h4.1M217.7 118.1a3.3 3.3 0 0 1 4 0M217.7 116.1h4M193.7 153v3.8M211.5 153v3.8M225.4 153v3.8M240.7 153v3.8M253.4 153v3.8M53.8 183.4v4.1"/>
<path d="M55.4 183.4v4.1"/>
</g>
<g fill="#840000" stroke="#840000" stroke-width=".18">
<path d="M29.5 83.1h4.5v.5h-4.5z"/>
<path d="M117.9 160l1-.4v.8z"/>
<path d="M134.4 160l1-.4v.8z"/>
<path d="M150.9 160l1-.4v.8z"/>
<path d="M167.4 160l1-.4v.8z"/>
<path d="M183.9 160l1-.4v.8z"/>
<path d="M194.3 156.7l.5-.5 .5 1z"/>
<path d="M212.1 156.7l.5-.5 .5 1z"/>
<path d="M226.1 156.7l.5-.5 .5 1z"/>
<path d="M241.3 156.7l.5-.5 .5 1z"/>
<path d="M254 156.7l.5-.5 .5 1z"/>
<circle cx="119.4" cy="161.8" r=".28"/>
<circle cx="119.4" cy="158.2" r=".28"/>
<circle cx="135.9" cy="161.8" r=".28"/>
<circle cx="135.9" cy="158.2" r=".28"/>
<circle cx="152.4" cy="161.8" r=".28"/>
<circle cx="152.4" cy="158.2" r=".28"/>
<circle cx="168.9" cy="161.8" r=".28"/>
<circle cx="168.9" cy="158.2" r=".28"/>
<circle cx="185.4" cy="161.8" r=".28"/>
<circle cx="185.4" cy="158.2" r=".28"/>
</g>
<g fill="none" stroke="#000084" stroke-width=".18">
<path d="M47.7 26.1l1.2 1.2M47.7 31.1l1.2 1.3M48.9 26.1l-1.2 1.2M48.9 31.1l-1.2 1.3M76.9 33.7l1.2 1.2M78.1 33.7l-1.2 1.2M80.7 33.7l1.2 1.2M81.9 33.7l-1.2 1.2M43.8 69.2l1.3 1.3M45.1 69.2l-1.3 1.3M73.1 115l1.2 1.2M74.3 115l-1.2 1.2"/>
<path d="M103.5 115l1.2 1.2M104.7 115l-1.2 1.2M107.3 115l1.3 1.2M108.6 115l-1.3 1.2"/>
</g>
<g font-size="5.6" fill="#840000">
<text x="104" y="191.2">Titulo:</text>
<text x="104" y="197">Elaborado por:</text>
<text x="104" y="203">Revisado por:</text>
<text x="237.9" y="202.9">Id: 1/1</text>
</g>
<text font-size="4.9" fill="#840000" x="110" y="184.8">Microcontroladores - Universidad Nacional de Colombia</text>
<text font-size="4.2" fill="#840000" x="224.4" y="197">Fecha:</text>
<g font-size="2.1" fill="#008484">
<text x="149.8" y="17.3">U2</text>
<text x="190.4" y="17.3">U3</text>
<text x="38" y="18.6">U1</text>
<text x="35.5" y="37.7">USBDM</text>
<text x="146.9" y="41.5">Encoder</text>
<text x="187.5" y="41.5">Encoder</text>
<text x="190.4" y="45.3">U5</text>
<text x="241.4" y="51.7">U6</text>
<text x="238" y="54.4">MPU6050</text>
<text x="87.6" y="73.2">U7</text>
<text x="86.2" y="78.3">QE16</text>
<text x="188.6" y="79.6">L293D</text>
<text x="173.1" y="89">LiPo</text>
<text x="174.1" y="86.3">U9</text>
</g>
<g font-size="2.1" fill="#840000">
<text x="19.5" y="22.4">BKGD</text>
<text x="167.3" y="19.8">MOTOR2_OUT1</text>
<text x="167.3" y="23.6">MOTOR2_OUT2</text>
<text x="207.9" y="19.8">MOTOR1_OUT1</text>
<text x="207.9" y="23.6">MOTOR1_OUT2</text>
<text x="18.7" y="30">RESET</text>
<text x="19.8" y="26.2">GND</text>
<text x="70.6" y="29.6" transform="rotate(-90 70.6 29.6)">BKGD</text>
<text x="74.4" y="29.6" transform="rotate(-90 74.4 29.6)">RESET</text>
<text x="85.9" y="29.6" transform="rotate(-90 85.9 29.6)">Indicador1</text>
<text x="89.7" y="29.6" transform="rotate(-90 89.7 29.6)">Indicador2</text>
<text x="93.5" y="29.6" transform="rotate(-90 93.5 29.6)">Indicador3</text>
<text x="97.3" y="29.6" transform="rotate(-90 97.3 29.6)">TxBT</text>
<text x="101.1" y="29.6" transform="rotate(-90 101.1 29.6)">RxBT</text>
<text x="104.9" y="29.6" transform="rotate(-90 104.9 29.6)">ENCODER1_1</text>
<text x="108.7" y="29.6" transform="rotate(-90 108.7 29.6)">ENCODER2_1</text>
<text x="167.3" y="27.4">3.3V</text>
<text x="207.9" y="27.4">3.3V</text>
<text x="251.1" y="26.2">3.3V</text>
<text x="251.1" y="30">GND</text>
<text x="17.6" y="33.8">3.3V</text>
<text x="167.3" y="31.2">ENCODER2_1</text>
<text x="167.3" y="35.1">ENCODER2_2</text>
<text x="207.9" y="31.2">ENCODER1_1</text>
<text x="207.9" y="35.1">ENCODER1_2</text>
<text x="251.1" y="33.8">TxBT</text>
<text x="167.3" y="38.9">GND</text>
<text x="207.9" y="38.9">GND</text>
<text x="251.1" y="37.6">RxBT</text>
<text x="170" y="47.8">3.3V</text>
<text x="211.7" y="47.8">7.4V</text>
<text x="160.8" y="51.6">MOTOR1_IN1</text>
<text x="211.7" y="51.6">MOTOR2_IN1</text>
<text x="158.4" y="55.4">MOTOR1_OUT2</text>
<text x="165.8" y="59.2">GND</text>
<text x="211.7" y="55.4">MOTOR2_OUT2</text>
<text x="211.7" y="59.2">GND</text>
<text x="253.6" y="56.6">5V</text>
<text x="31" y="63">LED_IR2</text>
<text x="145.7" y="63">ADC1</text>
<text x="165.8" y="63">GND</text>
<text x="211.7" y="63">GND</text>
<text x="253.6" y="60.5">GND</text>
<text x="253.6" y="64.3">SCL</text>
<text x="31" y="66.8">LED_IR1</text>
<text x="145.7" y="66.8">ADC2</text>
<text x="145.7" y="70.6">LED_IR3</text>
<text x="158.4" y="66.8">MOTOR1_OUT1</text>
<text x="160.8" y="70.6">MOTOR1_IN2</text>
<text x="211.7" y="70.6">MOTOR2_IN2</text>
<text x="211.7" y="66.8">MOTOR2_OUT1</text>
<text x="253.6" y="68.1">SDA</text>
<text x="16.3" y="74.4">3.3V</text>
<text x="145.7" y="74.4">LED_IR4</text>
<text x="170" y="74.4">7.4V</text>
<text x="213" y="74.4">3.3V</text>
<text x="145.7" y="78.2">LED_IR5</text>
<text x="150.8" y="82">GND</text>
<text x="145.7" y="89.7">ADC5</text>
<text x="150.8" y="85.9">3.3V</text>
<text x="14.7" y="93.5">GND</text>
<text x="145.7" y="93.5">ENCODER2_2</text>
<text x="244.8" y="92.2">5V</text>
<text x="35.3" y="101.1">SDA</text>
<text x="35.5" y="97.3">SCL</text>
<text x="145.7" y="101.1">ADC4</text>
<text x="145.7" y="97.3">ADC3</text>
<text x="187.6" y="98.6">GND</text>
<text x="252.2" y="98.1" transform="rotate(-90 252.2 98.1)">GND</text>
<text x="224.4" y="102.4">GND</text>
<text x="244.8" y="108.7">3.3V</text>
<text x="203.9" y="121.4">GND</text>
<text x="248.6" y="122.7">GND</text>
<text x="89.7" y="131" transform="rotate(-90 89.7 131)">Indicador5</text>
<text x="93.5" y="131" transform="rotate(-90 93.5 131)">Indicador4</text>
<text x="141.7" y="126.1" transform="rotate(-90 141.7 126.1)">5V</text>
<text x="20.1" y="135.4">Indicador1</text>
<text x="70.6" y="134.4" transform="rotate(-90 70.6 134.4)">ENCODER1_2</text>
<text x="78.2" y="133.9" transform="rotate(-90 78.2 133.9)">MOTOR2_IN2</text>
<text x="82" y="133.9" transform="rotate(-90 82 133.9)">MOTOR1_IN2</text>
<text x="85.9" y="132.9" transform="rotate(-90 85.9 132.9)">BTN_START</text>
<text x="97.3" y="133.9" transform="rotate(-90 97.3 133.9)">MOTOR2_IN1</text>
<text x="101.1" y="133.9" transform="rotate(-90 101.1 133.9)">MOTOR1_IN1</text>
<text x="20.1" y="141.7">Indicador2</text>
<text x="228.1" y="143.9" transform="rotate(-90 228.1 143.9)">3.3V</text>
<text x="20.1" y="148.1">Indicador3</text>
<text x="69.5" y="148.1">GND</text>
<text x="20.1" y="154.4">Indicador4</text>
<text x="110" y="154" transform="rotate(-90 110 154)">LED_IR1</text>
<text x="126.5" y="154" transform="rotate(-90 126.5 154)">LED_IR2</text>
<text x="143" y="154" transform="rotate(-90 143 154)">LED_IR3</text>
<text x="159.5" y="154" transform="rotate(-90 159.5 154)">LED_IR4</text>
<text x="176" y="152.8" transform="rotate(-90 176 152.8)">LED_IR5</text>
<text x="20.1" y="160.8">Indicador5</text>
<text x="200.3" y="163.3">ADC1</text>
<text x="216.8" y="163.3">ADC2</text>
<text x="230.8" y="163.3">ADC3</text>
<text x="244.8" y="163.3">ADC4</text>
<text x="258.7" y="163.3">ADC5</text>
<text x="30.9" y="177.3">BTN_START</text>
<text x="65.7" y="177.3">GND</text>
<text x="251.1" y="178.6">GND</text>
</g>
<g font-size="1.8" fill="#840000">
<text x="35" y="11.6">1</text>
<text x="85" y="11.6">2</text>
<text x="135" y="11.6">3</text>
<text x="185" y="11.6">4</text>
<text x="235" y="11.6">5</text>
<text x="32.5" y="21.3">1</text>
<text x="155.7" y="18.8">1</text>
<text x="155.7" y="22.6">2</text>
<text x="196.4" y="18.8">1</text>
<text x="196.4" y="22.6">2</text>
<text x="32.5" y="25.1">2</text>
<text x="32.5" y="29">4</text>
<text x="45.2" y="26.4">3</text>
<text x="155.7" y="26.4">3</text>
<text x="196.4" y="26.4">3</text>
<text x="240.8" y="25.1">1</text>
<text x="240.8" y="29">2</text>
<text x="10.4" y="35.6">A</text>
<text x="32.5" y="32.8">6</text>
<text x="45.2" y="31.5">5</text>
<text x="155.7" y="30.2">4</text>
<text x="155.7" y="34">5</text>
<text x="196.4" y="30.2">4</text>
<text x="196.4" y="34">5</text>
<text x="240.8" y="32.8">3</text>
<text x="267.8" y="35.6">A</text>
<text x="69.6" y="37.8" transform="rotate(-90 69.6 37.8)">44</text>
<text x="73.4" y="37.8" transform="rotate(-90 73.4 37.8)">43</text>
<text x="77.2" y="37.8" transform="rotate(-90 77.2 37.8)">42</text>
<text x="81" y="37.8" transform="rotate(-90 81 37.8)">41</text>
<text x="84.8" y="37.8" transform="rotate(-90 84.8 37.8)">40</text>
<text x="88.6" y="37.8" transform="rotate(-90 88.6 37.8)">39</text>
<text x="92.5" y="37.8" transform="rotate(-90 92.5 37.8)">38</text>
<text x="96.3" y="37.8" transform="rotate(-90 96.3 37.8)">37</text>
<text x="100.1" y="37.8" transform="rotate(-90 100.1 37.8)">36</text>
<text x="103.9" y="37.8" transform="rotate(-90 103.9 37.8)">35</text>
<text x="107.7" y="37.8" transform="rotate(-90 107.7 37.8)">34</text>
<text x="155.7" y="37.8">6</text>
<text x="196.4" y="37.8">6</text>
<text x="240.8" y="36.6">4</text>
<text x="182.4" y="46.7">1</text>
<text x="202.2" y="46.7">16</text>
<text x="182.4" y="50.5">2</text>
<text x="202.2" y="50.5">15</text>
<text x="182.4" y="54.4">3</text>
<text x="182.4" y="58.2">4</text>
<text x="202.2" y="58.2">13</text>
<text x="202.2" y="54.4">14</text>
<text x="247.2" y="56.9">1</text>
<text x="247.2" y="59.4">2</text>
<text x="46.5" y="62">1</text>
<text x="46.5" y="65.8">2</text>
<text x="137.5" y="65.8">32</text>
<text x="137.5" y="62">33</text>
<text x="182.4" y="62">5</text>
<text x="182.4" y="65.8">6</text>
<text x="202.2" y="65.8">11</text>
<text x="202.2" y="62">12</text>
<text x="247.2" y="63.2">3</text>
<text x="247.2" y="65.8">4</text>
<text x="46.5" y="69.6">3</text>
<text x="137.5" y="69.6">31</text>
<text x="182.4" y="69.6">7</text>
<text x="202.2" y="69.6">10</text>
<text x="46.5" y="73.4">4</text>
<text x="46.5" y="77.2">5</text>
<text x="137.5" y="77.2">29</text>
<text x="137.5" y="73.4">30</text>
<text x="182.4" y="73.4">8</text>
<text x="202.7" y="73.4">9</text>
<text x="46.5" y="81">6</text>
<text x="137.5" y="81">28</text>
<text x="10.4" y="85.6">B</text>
<text x="46.5" y="84.8">7</text>
<text x="46.5" y="88.6">8</text>
<text x="137.5" y="88.6">26</text>
<text x="137.5" y="84.8">27</text>
<text x="267.8" y="85.6">B</text>
<text x="46.5" y="92.5">9</text>
<text x="137.5" y="92.5">25</text>
<text x="177.3" y="92.5">1</text>
<text x="184.9" y="93">1</text>
<text x="192.6" y="93">2</text>
<text x="204" y="91.2">3</text>
<text x="216.7" y="91.2">2</text>
<text x="46" y="96.3">10</text>
<text x="46" y="100.1">11</text>
<text x="137.5" y="100.1">23</text>
<text x="137.5" y="96.3">24</text>
<text x="177.3" y="97.5">2</text>
<text x="210.6" y="98.3" transform="rotate(-90 210.6 98.3)">1</text>
<text x="204" y="107.7">3</text>
<text x="216.7" y="107.7">2</text>
<text x="69.6" y="114" transform="rotate(-90 69.6 114)">12</text>
<text x="73.4" y="114" transform="rotate(-90 73.4 114)">13</text>
<text x="77.2" y="114" transform="rotate(-90 77.2 114)">14</text>
<text x="81" y="114" transform="rotate(-90 81 114)">15</text>
<text x="84.8" y="114" transform="rotate(-90 84.8 114)">16</text>
<text x="88.6" y="114" transform="rotate(-90 88.6 114)">17</text>
<text x="92.5" y="114" transform="rotate(-90 92.5 114)">18</text>
<text x="96.3" y="114" transform="rotate(-90 96.3 114)">19</text>
<text x="100.1" y="114" transform="rotate(-90 100.1 114)">20</text>
<text x="103.9" y="114" transform="rotate(-90 103.9 114)">21</text>
<text x="107.7" y="114" transform="rotate(-90 107.7 114)">22</text>
<text x="210.6" y="114.8" transform="rotate(-90 210.6 114.8)">1</text>
<text x="10.4" y="135.6">C</text>
<text x="267.8" y="135.6">C</text>
<text x="197.1" y="151.6" transform="rotate(-90 197.1 151.6)">1</text>
<text x="214.9" y="151.6" transform="rotate(-90 214.9 151.6)">1</text>
<text x="228.9" y="151.6" transform="rotate(-90 228.9 151.6)">1</text>
<text x="244.1" y="151.6" transform="rotate(-90 244.1 151.6)">1</text>
<text x="256.8" y="151.6" transform="rotate(-90 256.8 151.6)">1</text>
<text x="113.9" y="161.5">1</text>
<text x="120.9" y="156.7" transform="rotate(-90 120.9 156.7)">3</text>
<text x="130.5" y="161.5">1</text>
<text x="137.4" y="156.7" transform="rotate(-90 137.4 156.7)">3</text>
<text x="147" y="161.5">1</text>
<text x="153.9" y="156.7" transform="rotate(-90 153.9 156.7)">3</text>
<text x="163.5" y="161.5">1</text>
<text x="170.4" y="156.7" transform="rotate(-90 170.4 156.7)">3</text>
<text x="180" y="161.5">1</text>
<text x="186.9" y="156.7" transform="rotate(-90 186.9 156.7)">3</text>
<text x="197.1" y="159.2" transform="rotate(-90 197.1 159.2)">2</text>
<text x="214.9" y="159.2" transform="rotate(-90 214.9 159.2)">2</text>
<text x="228.9" y="159.2" transform="rotate(-90 228.9 159.2)">2</text>
<text x="244.1" y="159.2" transform="rotate(-90 244.1 159.2)">2</text>
<text x="256.8" y="159.2" transform="rotate(-90 256.8 159.2)">2</text>
<text x="120.9" y="164.3" transform="rotate(-90 120.9 164.3)">2</text>
<text x="137.4" y="164.3" transform="rotate(-90 137.4 164.3)">2</text>
<text x="153.9" y="164.3" transform="rotate(-90 153.9 164.3)">2</text>
<text x="170.4" y="164.3" transform="rotate(-90 170.4 164.3)">2</text>
<text x="186.9" y="164.3" transform="rotate(-90 186.9 164.3)">2</text>
<text x="10.4" y="185.6">D</text>
<text x="267.8" y="185.6">D</text>
<text x="35" y="205.5">1</text>
<text x="85" y="205.5">2</text>
<text x="135" y="205.5">3</text>
<text x="185" y="205.5">4</text>
<text x="235" y="205.5">5</text>
</g>
<g font-size="1.8" fill="#008484">
<text x="235.1" y="15.9">U4</text>
<text x="36.6" y="22.2">BKGD</text>
<text x="150.2" y="19.7">M1</text>
<text x="150.2" y="23.5">M2</text>
<text x="190.8" y="19.7">M1</text>
<text x="190.8" y="23.5">M2</text>
<text x="234" y="18.5">HC06</text>
<text x="36.6" y="26">GND</text>
<text x="36.6" y="29.8">RESET</text>
<text x="149.5" y="27.3">Vcc</text>
<text x="190.1" y="27.3">Vcc</text>
<text x="233.8" y="29.8">GND</text>
<text x="234.6" y="26">Vcc</text>
<text x="36.6" y="33.7">3.3V</text>
<text x="151.4" y="31.1">A</text>
<text x="151.4" y="34.9">B</text>
<text x="192" y="31.1">A</text>
<text x="192" y="34.9">B</text>
<text x="234.4" y="33.7">TxD</text>
<text x="148.7" y="38.7">GND</text>
<text x="189.4" y="38.7">GND</text>
<text x="234.2" y="37.5">RxD</text>
<text x="89.5" y="44.8" transform="rotate(-90 89.5 44.8)">PTE1</text>
<text x="93.3" y="44.8" transform="rotate(-90 93.3 44.8)">PTE2</text>
<text x="186.4" y="47.6">EN12</text>
<text x="196.5" y="47.6">Vcc</text>
<text x="78.1" y="53.6" transform="rotate(-90 78.1 53.6)">PTC4/TPM3CH4</text>
<text x="85.7" y="53.6" transform="rotate(-90 85.7 53.6)">PTE0/TPM2CLK</text>
<text x="186.4" y="51.4">IN1</text>
<text x="196.9" y="51.4">IN3</text>
<text x="97.2" y="57.6" transform="rotate(-90 97.2 57.6)">PTC6/RxD2/ACMP2+</text>
<text x="101" y="57" transform="rotate(-90 101 57)">PTC7/TxD2/ACMP2-</text>
<text x="186.4" y="55.2">OUT1</text>
<text x="186.4" y="59.1">GND</text>
<text x="194.9" y="55.2">OUT3</text>
<text x="195.7" y="59.1">GND</text>
<text x="240.4" y="57.8">VCC</text>
<text x="50.5" y="62.9">PTD1/KBI2P1</text>
<text x="70.5" y="61.8" transform="rotate(-90 70.5 61.8)">PTA4/ACMP1O/BKGD/MS</text>
<text x="74.3" y="63.8" transform="rotate(-90 74.3 63.8)">PTA5/IRQ/TPM1CLK/RESET</text>
<text x="81.9" y="61.7" transform="rotate(-90 81.9 61.7)">PTC5/TPM3CH5/ACMP2O</text>
<text x="114.2" y="62.9">PTA2/KBI1P2/SDA/ADP2</text>
<text x="186.4" y="62.9">GND</text>
<text x="195.7" y="62.9">GND</text>
<text x="240.2" y="60.3">GND</text>
<text x="240.6" y="64.1">SCL</text>
<text x="50.5" y="66.7">PTD0/KBI2P0</text>
<text x="50.5" y="70.5">PTE7/TPM3CLK</text>
<text x="108.6" y="71.8" transform="rotate(-90 108.6 71.8)">PTA1/KBI1P1/TPM2CH0/ADP1/ACMP-</text>
<text x="114.4" y="66.7">PTA3/KBI1P3/SCL/ADP3</text>
<text x="123.7" y="70.5">PTD2/KBI2P2</text>
<text x="186.4" y="66.7">OUT2</text>
<text x="186.4" y="70.5">IN2</text>
<text x="194.9" y="66.7">OUT4</text>
<text x="196.9" y="70.5">IN4</text>
<text x="240.4" y="66.7">SDA</text>
<text x="50.5" y="74.3">Vdd</text>
<text x="104.8" y="73.3" transform="rotate(-90 104.8 73.3)">PTA0/KBI1P0/TPM1CH0/ADP0/ACMP1+</text>
<text x="123.7" y="74.3">PTD3/KBI2P3</text>
<text x="186.4" y="74.3">VMotors</text>
<text x="195.2" y="74.3">EN34</text>
<text x="26.2" y="80.7">C1</text>
<text x="32.6" y="80.7">C2</text>
<text x="50.5" y="78.1">Vdda</text>
<text x="50.5" y="81.9">Vrefh</text>
<text x="123.7" y="78.1">PTD4/KBI2P4</text>
<text x="131.7" y="81.9">Vss</text>
<text x="26.4" y="85.8">0.1uF</text>
<text x="32.7" y="85.8">10uF</text>
<text x="50.5" y="85.7">Vrefl</text>
<text x="50.5" y="89.5">Vssa</text>
<text x="116.4" y="89.5">PTA6/TPM1CH2/ADP8</text>
<text x="131.5" y="85.7">Vdd</text>
<text x="185" y="88.5">SW_SPST</text>
<text x="187.3" y="86.2">SW1</text>
<text x="206.1" y="88.3">LM1117-5.0</text>
<text x="209.7" y="86">U8</text>
<text x="50.5" y="93.3">Vss</text>
<text x="116.4" y="93.3">PTA7/TPM2CH2/ADP9</text>
<text x="206" y="92.1">VI</text>
<text x="213.1" y="92.1">VO</text>
<text x="225.4" y="94.8">C3</text>
<text x="50.5" y="97.2">PTB7/SCL/EXTAL</text>
<text x="50.5" y="101">PTB6/SDA/XTAL</text>
<text x="113.4" y="97.2">PTB0/KBI1P4/RxD1/ADP4</text>
<text x="113.6" y="101">PTB1/KBI1P5/TxD1/ADP5</text>
<text x="211.5" y="96.3" transform="rotate(-90 211.5 96.3)">GND</text>
<text x="225.5" y="97.1">10uF</text>
<text x="238" y="99.7">LED</text>
<text x="238.1" y="97.4">D1</text>
<text x="242.7" y="100.9">R1</text>
<text x="206.1" y="104.8">LM1117-3.3</text>
<text x="209.2" y="102.5">U10</text>
<text x="242.3" y="103.4">680</text>
<text x="70.5" y="109.5" transform="rotate(-90 70.5 109.5)">PTB5/TPM1CH1/SS</text>
<text x="74.3" y="109.5" transform="rotate(-90 74.3 109.5)">PTB4/TPM2CH1/MISO</text>
<text x="78.1" y="109.5" transform="rotate(-90 78.1 109.5)">PTC3/TPM3CH3</text>
<text x="81.9" y="109.5" transform="rotate(-90 81.9 109.5)">PTC2/TPM3CH2</text>
<text x="85.7" y="109.5" transform="rotate(-90 85.7 109.5)">PTD7/KBI2P7</text>
<text x="89.5" y="109.5" transform="rotate(-90 89.5 109.5)">PTD6/KBI2P6</text>
<text x="93.3" y="109.5" transform="rotate(-90 93.3 109.5)">PTD5/KBI2P5</text>
<text x="97.2" y="109.5" transform="rotate(-90 97.2 109.5)">PTC1/TPM3CH1</text>
<text x="101" y="109.5" transform="rotate(-90 101 109.5)">PTC0/TPM3CH0</text>
<text x="104.8" y="109.5" transform="rotate(-90 104.8 109.5)">PTB3/KBI1P7/MOSI/ADP7</text>
<text x="108.6" y="109.5" transform="rotate(-90 108.6 109.5)">PTB2/KBI1P6/SPSCK/ADP6</text>
<text x="206" y="108.6">VI</text>
<text x="211.5" y="112.8" transform="rotate(-90 211.5 112.8)">GND</text>
<text x="213.1" y="108.6">VO</text>
<text x="222.8" y="116.4">C4</text>
<text x="223" y="118.7">10uF</text>
<text x="234.2" y="117.5">LED</text>
<text x="234.3" y="115.2">D2</text>
<text x="238.6" y="122.6">680</text>
<text x="238.9" y="120.1">R2</text>
<text x="40.4" y="135.3">220</text>
<text x="40.8" y="137.3">R3</text>
<text x="54.1" y="132.6">LED</text>
<text x="54.8" y="137.7">D3</text>
<text x="40.4" y="141.7">220</text>
<text x="40.8" y="143.7">R4</text>
<text x="54.1" y="139">LED</text>
<text x="117.5" y="142.1" transform="rotate(-90 117.5 142.1)">D5</text>
<text x="122.6" y="142.7" transform="rotate(-90 122.6 142.7)">LED</text>
<text x="134" y="142.1" transform="rotate(-90 134 142.1)">D6</text>
<text x="139.1" y="142.7" transform="rotate(-90 139.1 142.7)">LED</text>
<text x="150.5" y="142.1" transform="rotate(-90 150.5 142.1)">D7</text>
<text x="155.6" y="142.7" transform="rotate(-90 155.6 142.7)">LED</text>
<text x="167.1" y="142.1" transform="rotate(-90 167.1 142.1)">D8</text>
<text x="172.1" y="142.7" transform="rotate(-90 172.1 142.7)">LED</text>
<text x="183.6" y="142.1" transform="rotate(-90 183.6 142.1)">D9</text>
<text x="188.6" y="142.7" transform="rotate(-90 188.6 142.7)">LED</text>
<text x="40.4" y="148">220</text>
<text x="54.1" y="145.3">LED</text>
<text x="54.8" y="144.1">D4</text>
<text x="40.4" y="154.4">220</text>
<text x="40.8" y="150">R5</text>
<text x="54.1" y="151.7">LED</text>
<text x="54.2" y="150.4">D10</text>
<text x="117.9" y="152.2" transform="rotate(-90 117.9 152.2)">R6</text>
<text x="119.9" y="152.6" transform="rotate(-90 119.9 152.6)">100</text>
<text x="134.4" y="152.2" transform="rotate(-90 134.4 152.2)">R7</text>
<text x="136.4" y="152.6" transform="rotate(-90 136.4 152.6)">100</text>
<text x="150.9" y="152.2" transform="rotate(-90 150.9 152.2)">R8</text>
<text x="153" y="152.6" transform="rotate(-90 153 152.6)">100</text>
<text x="167.4" y="152.2" transform="rotate(-90 167.4 152.2)">R9</text>
<text x="169.5" y="152.6" transform="rotate(-90 169.5 152.6)">100</text>
<text x="183.9" y="152.8" transform="rotate(-90 183.9 152.8)">R10</text>
<text x="186" y="152.6" transform="rotate(-90 186 152.6)">100</text>
<text x="198.1" y="154.5">Q1</text>
<text x="40.3" y="156.4">R11</text>
<text x="40.4" y="160.7">220</text>
<text x="54.1" y="158">LED</text>
<text x="54.2" y="156.8">D11</text>
<text x="122.2" y="159.5">Q6</text>
<text x="138.7" y="159.5">Q7</text>
<text x="155.2" y="159.5">Q8</text>
<text x="171.8" y="159.5">Q9</text>
<text x="188.4" y="159.5">Q10</text>
<text x="188.7" y="161.8">2N7002</text>
<text x="198.8" y="156.8">LTR-4206E</text>
<text x="216.1" y="156.9">Q2</text>
<text x="216.8" y="159.4">LTR-4206E</text>
<text x="230" y="156.9">Q3</text>
<text x="230.8" y="159.4">LTR-4206E</text>
<text x="245.3" y="156.9">Q4</text>
<text x="246" y="159.4">LTR-4206E</text>
<text x="258" y="156.9">Q5</text>
<text x="258.7" y="159.4">LTR-4206E</text>
<text x="40.3" y="162.7">R12</text>
<text x="54.2" y="163.1">D12</text>
<text x="111.3" y="168.4">R13</text>
<text x="111.3" y="170.7">47k</text>
<text x="127.8" y="168.4">R14</text>
<text x="127.8" y="170.7">47k</text>
<text x="144.3" y="168.4">R15</text>
<text x="144.3" y="170.7">47k</text>
<text x="160.8" y="168.4">R16</text>
<text x="160.9" y="170.7">47k</text>
<text x="177.3" y="168.4">R17</text>
<text x="177.4" y="170.7">47k</text>
<text x="196.3" y="171.7" transform="rotate(-90 196.3 171.7)">10k</text>
<text x="198.3" y="171.8" transform="rotate(-90 198.3 171.8)">R18</text>
<text x="214" y="171.7" transform="rotate(-90 214 171.7)">10k</text>
<text x="216.1" y="171.8" transform="rotate(-90 216.1 171.8)">R19</text>
<text x="228" y="171.7" transform="rotate(-90 228 171.7)">10k</text>
<text x="230" y="171.8" transform="rotate(-90 230 171.8)">R20</text>
<text x="243.3" y="171.7" transform="rotate(-90 243.3 171.7)">10k</text>
<text x="245.3" y="171.8" transform="rotate(-90 245.3 171.8)">R21</text>
<text x="256" y="171.7" transform="rotate(-90 256 171.7)">10k</text>
<text x="258" y="171.8" transform="rotate(-90 258 171.8)">R22</text>
<text x="50.5" y="178.7">SW_Push</text>
<text x="56" y="174.7">SW2</text>
<text x="52.6" y="191.1" transform="rotate(-90 52.6 191.1)">0.1uF</text>
<text x="57.7" y="188.5" transform="rotate(-90 57.7 188.5)">C5</text>
</g>
<g font-size="1.8" fill="#008400">
<text x="122.7" y="161.8">2N7002</text>
<text x="139.2" y="161.8">2N7002</text>
<text x="155.7" y="161.8">2N7002</text>
<text x="172.2" y="161.8">2N7002</text>
</g>
</svg>
